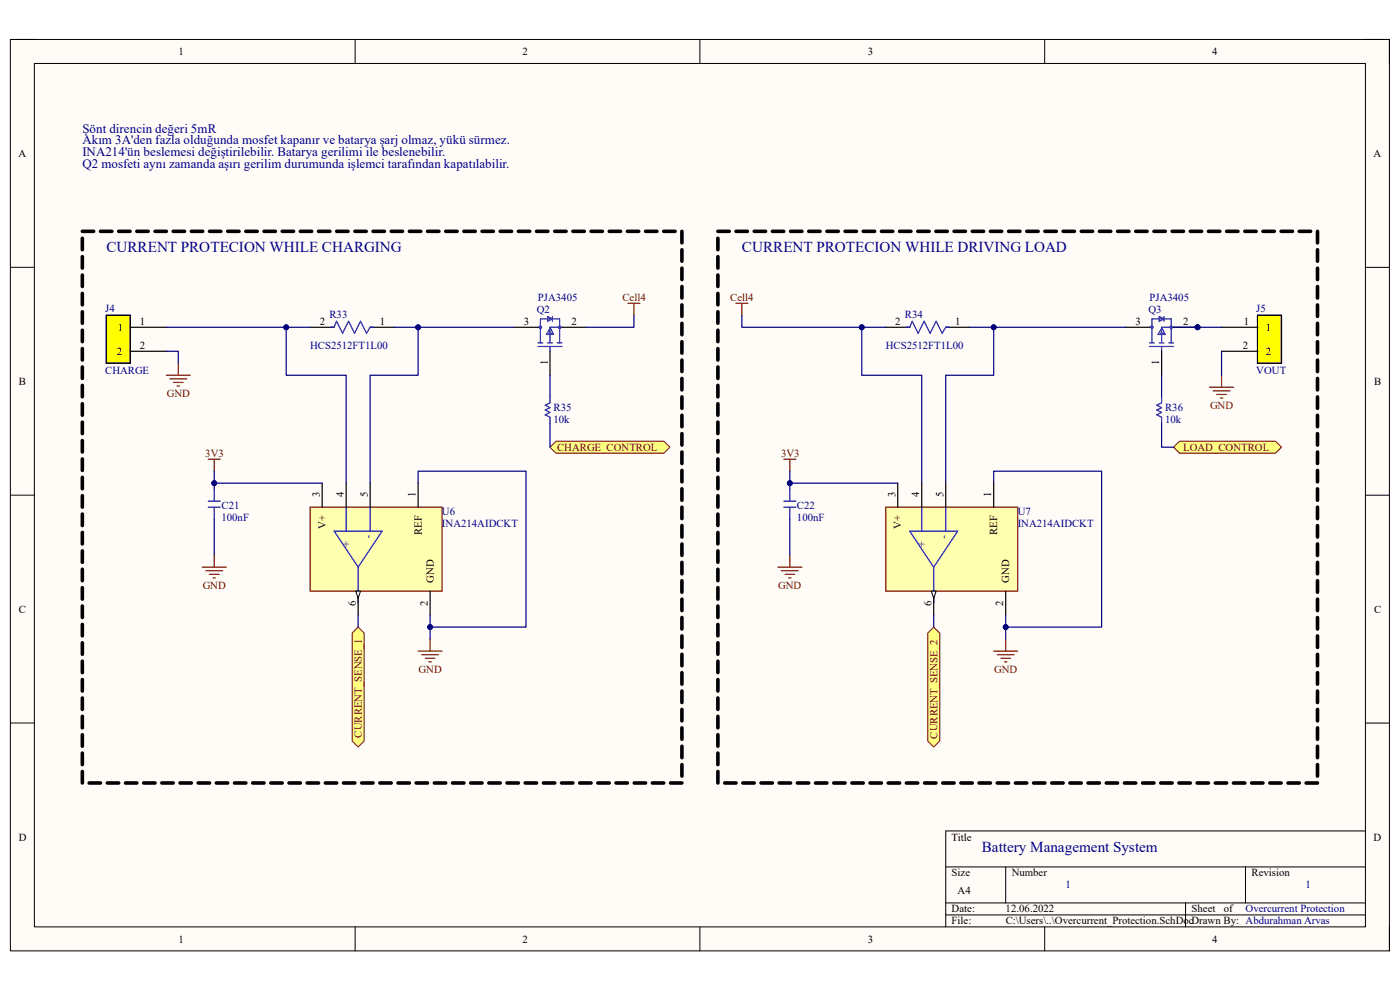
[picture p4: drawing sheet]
<svg xmlns="http://www.w3.org/2000/svg" width="297mm" height="210mm" viewBox="0 0 297 210" stroke-linecap="round" stroke-linejoin="round" font-family="sans-serif">
<path d="M2.2 8.4h292.6v193.3h-292.6z" fill-rule="evenodd" fill="#fffcf8"/>
<path d="M2.2 8.4h292.6v193.3h-292.6z" fill="none" stroke="#000" stroke-width=".21"/>
<path d="M7.3 13.5h282.4v183.1h-282.4z" fill-rule="evenodd" fill="#fffcf8"/>
<g fill="none" stroke="#000" stroke-width=".21">
<path d="M2.2 8.4h5.1M7.3 13.5h282.4v183.1h-282.4zM75.3 8.4v5.1M148.5 8.4v5.1M221.6 8.4v5.1M289.7 8.4h5.1v5.1M2.2 56.7h5.1M289.7 56.7h5.1M2.2 105h5.1M289.7 105.1h5.1M2.2 153.4h5.1M289.7 153.4h5.1"/>
<path d="M289.7 176.3h-89.1v20.3M75.3 196.6v5.1M148.5 196.6v5.1M200.6 183.9h89.1M200.6 191.5h89.1M200.6 194.1h89.1M213.4 183.9v7.6M221.6 196.6v5.1M251.5 191.5v5.1M264.2 183.9v7.6M294.8 196.6v5.1"/>
</g>
<path d="M65.8 69.4h5.1M78.5 69.4h5.1" fill="none" stroke="#000" stroke-width=".25"/>
<path d="M70.1 69.4h.8l.5-1.2 1.3 2.5 1.2-2.5 1.3 2.5 1.3-2.5 1.3 2.5 .7-1.3h.8" fill="none" stroke="#00f" stroke-width=".25"/>
<path d="M22.6 66.9h5v10.2h-5z" fill-rule="evenodd" fill="#ff0"/>
<g fill="none" stroke="#00f" stroke-width=".25">
<path d="M22.6 66.9h5v10.2h-5zM114.1 73.5h5.1M114.1 72.7h1.1M114.1 69.4h.5M114.6 72.7v-5.1h4.1v5.1M116.2 72.7h1M116.2 67.1l1 .5-1 .6zM116.4 70.7h.8M116.7 69.4v3.1M116.7 73.5v1M116.7 69.4l.7 1.6h-1.5l.8-1.3M116.7 69.4h2.5"/>
<path d="M117.2 67.1v1.1M118.2 72.7h1M192.2 69.4h.8l.5-1.2 1.3 2.5 1.3-2.5 1.2 2.5 1.3-2.5 1.3 2.5 .7-1.3h.8"/>
<circle cx="114.6" cy="69.4" r=".25"/>
<circle cx="118.7" cy="69.4" r=".25"/>
</g>
<path d="M22.6 66.9h5v10.2h-5zM27.6 69.4h7.7M27.6 74.5h7.7M109.1 69.4h5M116.7 74.5v5.1M119.2 69.4h5.1M187.9 69.4h5.1M200.6 69.4h5.1" fill="none" stroke="#000" stroke-width=".25"/>
<circle cx="254.1" cy="69.4" r=".51" fill="#000080"/>
<circle cx="254.1" cy="69.4" r=".51" fill="none" stroke="#000080" stroke-width=".21"/>
<g fill="none" stroke="#00f" stroke-width=".25">
<path d="M243.9 73.5h5.1M243.9 72.7h1M243.9 69.4h.5M244.4 72.7v-5.1h4.1v5.1M245.9 72.7h1M245.9 67.1l1 .5-1 .6zM246.2 70.7h.7M246.4 69.4v3.1M246.4 73.5v1M246.4 69.4l.8 1.6h-1.5l.7-1.3M246.4 69.4h2.6M246.9 67.1v1.1"/>
<path d="M248 72.7h1"/>
<circle cx="244.4" cy="69.4" r=".25"/>
<circle cx="248.5" cy="69.4" r=".25"/>
</g>
<path d="M246.4 74.5v5.1M249 69.4h5.1" fill="none" stroke="#000" stroke-width=".25"/>
<circle cx="254.1" cy="69.4" r=".51" fill="#000080"/>
<circle cx="254.1" cy="69.4" r=".51" fill="none" stroke="#000080" stroke-width=".21"/>
<path d="M238.8 69.4h5.1" fill="none" stroke="#000" stroke-width=".25"/>
<path d="M116.7 84.2v1.3l-1 .5 1 .5-1 .5 1 .5-1 .5 1 .5v1.3M246.4 84.2v1.3l-1 .5 1 .5-1 .5 1 .5-1 .5 1 .5v1.3" fill="none" stroke="#00f" stroke-width=".25"/>
<path d="M133.2 64.3h2.6M134.5 64.3v2.6M156.1 64.3h2.6M157.4 64.3v2.6" fill="none" stroke="#800000" stroke-width=".25"/>
<path d="M266.8 66.9h5.1v10.2h-5.1z" fill-rule="evenodd" fill="#ff0"/>
<path d="M266.8 66.9h5.1v10.2h-5.1z" fill="none" stroke="#00f" stroke-width=".25"/>
<path d="M259.2 69.4h7.6M259.2 74.5h7.6M266.8 66.9h5.1v10.2h-5.1z" fill="none" stroke="#000" stroke-width=".25"/>
<path d="M35.3 79.6h5.1M37.8 77.1v2.5M259.2 79.6v2.5M36 80.4h3.6M36.8 81.1h2M37.6 81.9h.5M256.6 82.1h5.1M257.4 82.9h3.5M258.1 83.7h2.1M258.9 84.4h.5" fill="none" stroke="#800000" stroke-width=".25"/>
<path d="M76 133l1.3 1.3v22.9l-1.3 1.3-1.3-1.3v-22.9z" fill-rule="evenodd" fill="#ffff80"/>
<path d="M76 133l1.3 1.3v22.9l-1.3 1.3-1.3-1.3v-22.9z" fill="none" stroke="#800000" stroke-width=".21"/>
<path d="M116.7 94.9l1.3-1.3h22.9l1.2 1.3-1.2 1.2h-22.9z" fill-rule="evenodd" fill="#ffff80"/>
<path d="M116.7 94.9l1.3-1.3h22.9l1.2 1.3-1.2 1.2h-22.9z" fill="none" stroke="#800000" stroke-width=".21"/>
<path d="M249 94.9l1.2-1.3h20.4l1.3 1.3-1.3 1.2h-20.4z" fill-rule="evenodd" fill="#ffff80"/>
<path d="M249 94.9l1.2-1.3h20.4l1.3 1.3-1.3 1.2h-20.4z" fill="none" stroke="#800000" stroke-width=".21"/>
<path d="M65.8 107.6h28v17.8h-28z" fill-rule="evenodd" fill="#ffffb0"/>
<path d="M65.8 107.6h28v17.8h-28z" fill="none" stroke="#800000" stroke-width=".25"/>
<path d="M70.9 112.7h10.2l-5.1 7.6zM73.4 107.6v5.1M78.5 107.6v5.1M76 120.3v7.6" fill="none" stroke="#00f" stroke-width=".25"/>
<path d="M73.4 102.5v5.1M78.5 102.5v5.1M76 125.4v5.1" fill="none" stroke="#000" stroke-width=".25"/>
<path d="M75.5 125.4h1l-.5 1.5z" fill="#f8fcff"/>
<path d="M75.5 125.4h1l-.5 1.5z" fill="none" stroke="#000" stroke-width=".21"/>
<path d="M68.3 102.5v5.1M88.7 102.5v5.1M91.2 125.4v5.1" fill="none" stroke="#000" stroke-width=".25"/>
<path d="M187.9 107.6h28v17.8h-28z" fill-rule="evenodd" fill="#ffffb0"/>
<path d="M187.9 107.6h28v17.8h-28z" fill="none" stroke="#800000" stroke-width=".25"/>
<path d="M193 112.7h10.2l-5.1 7.6zM195.5 107.6v5.1M200.6 107.6v5.1M198.1 120.3v7.6" fill="none" stroke="#00f" stroke-width=".25"/>
<path d="M195.5 102.5v5.1M200.6 102.5v5.1M198.1 125.4v5.1" fill="none" stroke="#000" stroke-width=".25"/>
<path d="M197.6 125.4h1l-.5 1.5z" fill="#f8fcff"/>
<path d="M197.6 125.4h1l-.5 1.5z" fill="none" stroke="#000" stroke-width=".21"/>
<path d="M190.5 102.5v5.1M210.8 102.5v5.1M213.4 125.4v5.1" fill="none" stroke="#000" stroke-width=".25"/>
<g fill="none" stroke="#800000" stroke-width=".25">
<path d="M44.2 97.4h2.5M45.5 97.4v2.6M166.3 97.4h2.5M167.6 97.4v2.6M45.5 117.8v2.5M167.6 117.8v2.5M42.9 120.3h5.1M43.7 121.1h3.5M44.4 121.8h2.1M45.2 122.6h.5M88.7 138.1h5.1M89.5 138.9h3.5"/>
<path d="M90.2 139.6h2.1M91.2 135.6v2.5M165 120.3h5.1M165.8 121.1h3.5M166.5 121.8h2.1M167.3 122.6h.5M210.8 138.1h5.1M211.6 138.9h3.5M212.3 139.6h2.1M213.4 135.6v2.5M91 140.4h.5M213.1 140.4h.5"/>
</g>
<path d="M44.2 107.6h2.5M44.2 106.3h2.5M45.5 103.8v2.5M45.5 107.6v2.5M166.3 107.6h2.5M166.3 106.3h2.5M167.6 103.8v2.5M167.6 107.6v2.5" fill="none" stroke="#00f" stroke-width=".25"/>
<path d="M198.1 133l1.3 1.3v22.9l-1.3 1.3-1.3-1.3v-22.9z" fill-rule="evenodd" fill="#ffff80"/>
<path d="M198.1 133l1.3 1.3v22.9l-1.3 1.3-1.3-1.3v-22.9z" fill="none" stroke="#800000" stroke-width=".21"/>
<g fill="none" stroke="#000" stroke-width=".76">
<path d="M17.5 50.5v2.5M17.5 54.4v2.5M17.5 58.3v2.5M17.5 49.1h2.4M21.3 49.1h2.4M25.2 49.1h2.4M29 49.1h2.4M32.9 49.1h2.4M36.7 49.1h2.4M40.6 49.1h2.4M44.4 49.1h2.5M48.3 49.1h2.4"/>
<path d="M52.2 49.1h2.4M56 49.1h2.4M59.9 49.1h2.4M63.7 49.1h2.4M67.6 49.1h2.4M71.4 49.1h2.4M75.3 49.1h2.4M79.1 49.1h2.4M83 49.1h2.4M86.8 49.1h2.5M90.7 49.1h2.4M94.6 49.1h2.4"/>
<path d="M98.4 49.1h2.4M102.3 49.1h2.4M106.1 49.1h2.4M110 49.1h2.4M113.8 49.1h2.4M117.7 49.1h2.4M121.5 49.1h2.4M125.4 49.1h2.4M129.2 49.1h2.5M133.1 49.1h2.4M137 49.1h2.4M140.8 49.1h2.4"/>
<path d="M144.7 49.1v2.4M144.7 53v2.4M144.7 56.9v2.4M152.3 49.1h2.4M152.3 50.5v2.5M152.3 54.4v2.5M152.3 58.3v2.5M156.2 49.1h2.4M160 49.1h2.4M163.9 49.1h2.4M167.7 49.1h2.4M171.6 49.1h2.4"/>
<path d="M175.4 49.1h2.4M179.3 49.1h2.4M183.1 49.1h2.4M187 49.1h2.4M190.8 49.1h2.5M194.7 49.1h2.4M198.6 49.1h2.4M202.4 49.1h2.4M206.3 49.1h2.4M210.1 49.1h2.4M214 49.1h2.4M217.8 49.1h2.4"/>
<path d="M221.7 49.1h2.4M225.5 49.1h2.4M229.4 49.1h2.4M233.2 49.1h2.5M237.1 49.1h2.4M241 49.1h2.4M244.8 49.1h2.4M248.7 49.1h2.4M252.5 49.1h2.4M256.4 49.1h2.4M260.2 49.1h2.4M264.1 49.1h2.4"/>
<path d="M267.9 49.1h2.5M271.8 49.1h2.4M275.6 49.1h2.5M279.5 49.1v2.4M279.5 53v2.4M279.5 56.9v2.4M17.5 62.2v2.5M17.5 66.1v2.5M17.5 70v2.5M17.5 73.9v2.5M17.5 77.8v2.5M144.7 60.8v2.4"/>
<path d="M144.7 64.7v2.4M144.7 68.6v2.4M144.7 72.5v2.4M144.7 76.4v2.4M152.3 62.2v2.5M152.3 66.1v2.5M152.3 70v2.5M152.3 73.9v2.5M152.3 77.8v2.5M279.5 60.8v2.4M279.5 64.7v2.4M279.5 68.6v2.4"/>
<path d="M279.5 72.5v2.4M279.5 76.4v2.4M17.5 81.7v2.5M17.5 85.6v2.5M17.5 89.5v2.5M17.5 93.5v2.4M17.5 97.4v2.4M144.7 80.3v2.4M144.7 84.2v2.4M144.7 88.1v2.4M144.7 92v2.4M144.7 95.9v2.4"/>
<path d="M144.7 99.8v2.4M152.3 81.7v2.5M152.3 85.6v2.5M152.3 89.5v2.5M152.3 93.5v2.4M152.3 97.4v2.4M279.5 80.3v2.4M279.5 84.2v2.4M279.5 88.1v2.4M279.5 92v2.4M279.5 95.9v2.4M279.5 99.8v2.4"/>
<path d="M17.5 101.3v2.4M17.5 105.2v2.4M17.5 109.1v2.4M17.5 113v2.4M17.5 116.9v2.4M144.7 103.7v2.4M144.7 107.6v2.4M144.7 111.5v2.4M144.7 115.4v2.4M144.7 119.3v2.4M152.3 101.3v2.4M152.3 105.2v2.4"/>
<path d="M152.3 109.1v2.4M152.3 113v2.4M152.3 116.9v2.4M279.5 103.7v2.4M279.5 107.6v2.4M279.5 111.5v2.4M279.5 115.4v2.4M279.5 119.3v2.4M17.5 120.8v2.4M17.5 124.7v2.4M17.5 128.6v2.4M17.5 132.5v2.4"/>
<path d="M17.5 136.4v2.4M144.7 123.2v2.4M144.7 127.1v2.4M144.7 131v2.4M144.7 134.9v2.4M144.7 138.8v2.4M152.3 120.8v2.4M152.3 124.7v2.4M152.3 128.6v2.4M152.3 132.5v2.4M152.3 136.4v2.4M279.5 123.2v2.4"/>
<path d="M279.5 127.1v2.4M279.5 131v2.4M279.5 134.9v2.4M279.5 138.8v2.4M17.5 140.3v2.4M17.5 144.2v2.4M17.5 148.1v2.4M17.5 152v2.4M17.5 155.9v2.4M17.5 159.8v2.4M144.7 142.7v2.4M144.7 146.6v2.4"/>
<path d="M144.7 150.5v2.4M144.7 154.4v2.4M144.7 158.3v2.4M152.3 140.3v2.4M152.3 144.2v2.4M152.3 148.1v2.4M152.3 152v2.4M152.3 155.9v2.4M152.3 159.8v2.4M279.5 142.7v2.4M279.5 146.6v2.4M279.5 150.5v2.4"/>
<path d="M279.5 154.4v2.4M279.5 158.3v2.4M17.5 163.7v2.4M18.9 166.1h2.4M22.8 166.1h2.4M26.6 166.1h2.4M30.5 166.1h2.4M34.3 166.1h2.4M38.2 166.1h2.4M42 166.1h2.4M45.9 166.1h2.4M49.7 166.1h2.5"/>
<path d="M53.6 166.1h2.4M57.5 166.1h2.4M61.3 166.1h2.4M65.2 166.1h2.4M69 166.1h2.4M72.9 166.1h2.4M76.7 166.1h2.4M80.6 166.1h2.4M84.4 166.1h2.4M88.3 166.1h2.4M92.1 166.1h2.5M96 166.1h2.4"/>
<path d="M99.9 166.1h2.4M103.7 166.1h2.4M107.6 166.1h2.4M111.4 166.1h2.4M115.3 166.1h2.4M119.1 166.1h2.4M123 166.1h2.4M126.8 166.1h2.4M130.7 166.1h2.4M134.6 166.1h2.4M138.4 166.1h2.4M142.3 166.1h2.4"/>
<path d="M144.7 162.2v2.4M152.3 163.7v2.4M153.7 166.1h2.5M157.6 166.1h2.4M161.5 166.1h2.4M165.3 166.1h2.4M169.2 166.1h2.4M173 166.1h2.4M176.9 166.1h2.4M180.7 166.1h2.4M184.6 166.1h2.4M188.4 166.1h2.4"/>
<path d="M192.3 166.1h2.4M196.2 166.1h2.4M200 166.1h2.4M203.9 166.1h2.4M207.7 166.1h2.4M211.6 166.1h2.4M215.4 166.1h2.4M219.3 166.1h2.4M223.1 166.1h2.4M227 166.1h2.4M230.8 166.1h2.4M234.7 166.1h2.4"/>
<path d="M238.5 166.1h2.5M242.4 166.1h2.4M246.3 166.1h2.4M250.1 166.1h2.4M254 166.1h2.4M257.8 166.1h2.4M261.7 166.1h2.4M265.5 166.1h2.4M269.4 166.1h2.4M273.2 166.1h2.4M277.1 166.1h2.4M279.5 162.2v2.4"/>
</g>
<path d="M116.7 79.6v4.6M134.5 66.9v2.5h-10.2M246.4 79.6v4.6M249 69.4h10.2" fill="none" stroke="#000080" stroke-width=".25"/>
<circle cx="254.1" cy="69.4" r=".51" fill="#000080"/>
<circle cx="254.1" cy="69.4" r=".51" fill="none" stroke="#000080" stroke-width=".21"/>
<path d="M35.3 74.5h2.5v2.6M157.4 66.9v2.5h30.5M259.2 74.5v5.1" fill="none" stroke="#000080" stroke-width=".25"/>
<circle cx="182.8" cy="69.4" r=".51" fill="#000080"/>
<circle cx="182.8" cy="69.4" r=".51" fill="none" stroke="#000080" stroke-width=".21"/>
<path d="M35.3 69.4h30.5M246.4 89.8v5.1h2.6" fill="none" stroke="#000080" stroke-width=".25"/>
<circle cx="60.7" cy="69.4" r=".51" fill="#000080"/>
<circle cx="60.7" cy="69.4" r=".51" fill="none" stroke="#000080" stroke-width=".21"/>
<path d="M205.7 69.4h33.1" fill="none" stroke="#000080" stroke-width=".25"/>
<circle cx="210.8" cy="69.4" r=".51" fill="#000080"/>
<circle cx="210.8" cy="69.4" r=".51" fill="none" stroke="#000080" stroke-width=".21"/>
<path d="M83.6 69.4h25.5" fill="none" stroke="#000080" stroke-width=".25"/>
<circle cx="88.7" cy="69.4" r=".51" fill="#000080"/>
<circle cx="88.7" cy="69.4" r=".51" fill="none" stroke="#000080" stroke-width=".21"/>
<path d="M60.7 69.4v10.2h12.7v22.9" fill="none" stroke="#000080" stroke-width=".25"/>
<circle cx="60.7" cy="69.4" r=".51" fill="#000080"/>
<circle cx="60.7" cy="69.4" r=".51" fill="none" stroke="#000080" stroke-width=".21"/>
<path d="M88.7 69.4v10.2h-10.2v22.9" fill="none" stroke="#000080" stroke-width=".25"/>
<circle cx="88.7" cy="69.4" r=".51" fill="#000080"/>
<circle cx="88.7" cy="69.4" r=".51" fill="none" stroke="#000080" stroke-width=".21"/>
<path d="M182.8 69.4v10.2h12.7v22.9" fill="none" stroke="#000080" stroke-width=".25"/>
<circle cx="182.8" cy="69.4" r=".51" fill="#000080"/>
<circle cx="182.8" cy="69.4" r=".51" fill="none" stroke="#000080" stroke-width=".21"/>
<path d="M210.8 69.4v10.2h-10.2v22.9" fill="none" stroke="#000080" stroke-width=".25"/>
<circle cx="210.8" cy="69.4" r=".51" fill="#000080"/>
<circle cx="210.8" cy="69.4" r=".51" fill="none" stroke="#000080" stroke-width=".21"/>
<path d="M45.5 100v2.5h22.8" fill="none" stroke="#000080" stroke-width=".25"/>
<circle cx="45.4" cy="102.5" r=".51" fill="#000080"/>
<circle cx="45.4" cy="102.5" r=".51" fill="none" stroke="#000080" stroke-width=".21"/>
<path d="M45.5 102.5v1.3" fill="none" stroke="#000080" stroke-width=".25"/>
<circle cx="45.4" cy="102.5" r=".51" fill="#000080"/>
<circle cx="45.4" cy="102.5" r=".51" fill="none" stroke="#000080" stroke-width=".21"/>
<path d="M45.5 110.1v7.7M91.2 130.5v5.1" fill="none" stroke="#000080" stroke-width=".25"/>
<circle cx="91.2" cy="133" r=".51" fill="#000080"/>
<circle cx="91.2" cy="133" r=".51" fill="none" stroke="#000080" stroke-width=".21"/>
<path d="M88.7 102.5v-2.5h22.9v33h-20.4" fill="none" stroke="#000080" stroke-width=".25"/>
<circle cx="91.2" cy="133" r=".51" fill="#000080"/>
<circle cx="91.2" cy="133" r=".51" fill="none" stroke="#000080" stroke-width=".21"/>
<path d="M167.6 100v2.5h22.9" fill="none" stroke="#000080" stroke-width=".25"/>
<circle cx="167.6" cy="102.5" r=".51" fill="#000080"/>
<circle cx="167.6" cy="102.5" r=".51" fill="none" stroke="#000080" stroke-width=".21"/>
<path d="M167.6 102.5v1.3" fill="none" stroke="#000080" stroke-width=".25"/>
<circle cx="167.6" cy="102.5" r=".51" fill="#000080"/>
<circle cx="167.6" cy="102.5" r=".51" fill="none" stroke="#000080" stroke-width=".21"/>
<path d="M167.6 110.1v7.7M213.4 130.5v5.1" fill="none" stroke="#000080" stroke-width=".25"/>
<circle cx="213.4" cy="133" r=".51" fill="#000080"/>
<circle cx="213.4" cy="133" r=".51" fill="none" stroke="#000080" stroke-width=".21"/>
<path d="M210.8 102.5v-2.5h22.9v33h-20.3" fill="none" stroke="#000080" stroke-width=".25"/>
<circle cx="213.4" cy="133" r=".51" fill="#000080"/>
<circle cx="213.4" cy="133" r=".51" fill="none" stroke="#000080" stroke-width=".21"/>
<path d="M116.7 89.8v5.1M76 130.5v2.5M198.1 130.5v2.5" fill="none" stroke="#000080" stroke-width=".25"/>
<g font-size="3.2" fill="#000080">
<text x="22.6" y="53.5">CURRENT PROTECION WHILE CHARGING</text>
<text x="157.4" y="53.5">CURRENT PROTECION WHILE DRIVING LOAD</text>
<text x="208.3" y="180.6">Battery Management System</text>
</g>
<g font-size="2.8" fill="#000080">
<text x="17.5" y="28.1">Şönt direncin değeri 5mR</text>
<text x="17.5" y="30.6">Akım 3A'den fazla olduğunda mosfet kapanır ve batarya şarj olmaz, yükü sürmez.</text>
<text x="17.5" y="33.2">INA214'ün beslemesi değiştirilebilir. Batarya gerilimi ile beslenebilir.</text>
<text x="17.5" y="35.7">Q2 mosfeti aynı zamanda aşırı gerilim durumunda işlemci tarafından kapatılabilir.</text>
</g>
<g font-size="2.3">
<text x="37.9" y="11.7">1</text>
<text x="110.9" y="11.7">2</text>
<text x="184.1" y="11.7">3</text>
<text x="257.1" y="11.7">4</text>
<text x="3.9" y="33.3">A</text>
<text x="291.4" y="33.3">A</text>
<text x="25" y="70.2">1</text>
<text x="29.7" y="68.9">1</text>
<text x="67.8" y="68.9">2</text>
<text x="80.6" y="68.9">1</text>
<text x="111.1" y="68.9">3</text>
<text x="121.2" y="68.9">2</text>
<text x="189.9" y="68.9">2</text>
<text x="202.6" y="68.9">1</text>
<text x="240.9" y="68.9">3</text>
<text x="251" y="68.9">2</text>
<text x="263.9" y="68.9">1</text>
<text x="268.6" y="70.2">1</text>
<text x="24.8" y="75.3">2</text>
<text x="29.7" y="74">2</text>
<text x="116.2" y="77.4" transform="rotate(-90 116.2 77.4)">1</text>
<text x="245.9" y="77.4" transform="rotate(-90 245.9 77.4)">1</text>
<text x="263.7" y="74">2</text>
<text x="268.6" y="75.3">2</text>
<text x="4" y="81.6">B</text>
<text x="291.5" y="81.6">B</text>
<text x="67.9" y="105.5" transform="rotate(-90 67.9 105.5)">3</text>
<text x="72.9" y="105.5" transform="rotate(-90 72.9 105.5)">4</text>
<text x="78" y="105.5" transform="rotate(-90 78 105.5)">5</text>
<text x="88.2" y="105.5" transform="rotate(-90 88.2 105.5)">1</text>
<text x="189.9" y="105.5" transform="rotate(-90 189.9 105.5)">3</text>
<text x="195" y="105.5" transform="rotate(-90 195 105.5)">4</text>
<text x="200.2" y="105.5" transform="rotate(-90 200.2 105.5)">5</text>
<text x="210.3" y="105.5" transform="rotate(-90 210.3 105.5)">1</text>
<text x="69.1" y="112.3" transform="rotate(-90 69.1 112.3)">V+</text>
<text x="89.5" y="113.5" transform="rotate(-90 89.5 113.5)">REF</text>
<text x="191.2" y="112.3" transform="rotate(-90 191.2 112.3)">V+</text>
<text x="211.6" y="113.5" transform="rotate(-90 211.6 113.5)">REF</text>
<text x="92" y="123.6" transform="rotate(-90 92 123.6)">GND</text>
<text x="214.1" y="123.6" transform="rotate(-90 214.1 123.6)">GND</text>
<text x="4" y="130">C</text>
<text x="75.5" y="128.5" transform="rotate(-90 75.5 128.5)">6</text>
<text x="90.8" y="128.5" transform="rotate(-90 90.8 128.5)">2</text>
<text x="197.6" y="128.5" transform="rotate(-90 197.6 128.5)">6</text>
<text x="212.9" y="128.5" transform="rotate(-90 212.9 128.5)">2</text>
<text x="291.5" y="130">C</text>
<text x="4" y="178.3">D</text>
<text x="201.9" y="178.3">Title</text>
<text x="291.4" y="178.3">D</text>
<text x="201.9" y="185.9">Size</text>
<text x="214.6" y="185.9">Number</text>
<text x="265.5" y="185.9">Revision</text>
<text x="203.2" y="189.7">A4</text>
<text x="201.9" y="193.5">Date:</text>
<text x="201.9" y="196.1">File:</text>
<text x="213.3" y="193.5">12.06.2022</text>
<text x="213.4" y="196.1">C:\Users\..\Overcurrent_Protection.SchDocDrawn By: Abdurahman Arvas</text>
<text x="252.8" y="193.5">Sheet</text>
<text x="259.6" y="193.5">of</text>
<text x="37.9" y="199.9">1</text>
<text x="110.9" y="199.9">2</text>
<text x="184.1" y="199.9">3</text>
<text x="257.1" y="199.9">4</text>
</g>
<g font-size="2.3" fill="#000080">
<text x="114.1" y="63.8">PJA3405</text>
<text x="243.9" y="63.8">PJA3405</text>
<text x="22.3" y="66.1">J4</text>
<text x="69.9" y="67.4">R33</text>
<text x="113.9" y="66.4">Q2</text>
<text x="192" y="67.4">R34</text>
<text x="243.6" y="66.4">Q3</text>
<text x="266.5" y="66.1">J5</text>
<text x="65.8" y="74">HCS2512FT1L00</text>
<text x="187.9" y="74">HCS2512FT1L00</text>
<text x="22.3" y="79.3">CHARGE</text>
<text x="266.5" y="79.3">VOUT</text>
<text x="117.4" y="87.2">R35</text>
<text x="117.4" y="89.8">10k</text>
<text x="247.2" y="87.2">R36</text>
<text x="247.2" y="89.8">10k</text>
<text x="47" y="108.1">C21</text>
<text x="47" y="110.6">100nF</text>
<text x="77.8" y="113.5" transform="rotate(90 77.8 113.5)">-</text>
<text x="93.8" y="109.3">U6</text>
<text x="93.8" y="111.9">INA214AIDCKT</text>
<text x="169.1" y="108.1">C22</text>
<text x="169.1" y="110.6">100nF</text>
<text x="199.9" y="113.5" transform="rotate(90 199.9 113.5)">-</text>
<text x="215.9" y="109.3">U7</text>
<text x="215.9" y="111.9">INA214AIDCKT</text>
<text x="72.6" y="114.7" transform="rotate(90 72.6 114.7)">+</text>
<text x="194.8" y="114.7" transform="rotate(90 194.8 114.7)">+</text>
<text x="226.1" y="188.5">1</text>
<text x="276.9" y="188.5">1</text>
<text x="264.2" y="193.5">Overcurrent Protection</text>
</g>
<g font-size="2.3" fill="#800000">
<text x="132" y="63.8">Cell4</text>
<text x="154.9" y="63.8">Cell4</text>
<text x="35.4" y="84.2">GND</text>
<text x="256.7" y="86.7">GND</text>
<text x="118.2" y="95.6">CHARGE_CONTROL</text>
<text x="251" y="95.6">LOAD_CONTROL</text>
<text x="43.6" y="96.9">3V3</text>
<text x="165.7" y="96.9">3V3</text>
<text x="43" y="124.9">GND</text>
<text x="165.1" y="124.9">GND</text>
<text x="88.8" y="142.7">GND</text>
<text x="210.9" y="142.7">GND</text>
<text x="76.8" y="156.5" transform="rotate(-90 76.8 156.5)">CURRENT_SENSE_1</text>
<text x="198.9" y="156.7" transform="rotate(-90 198.9 156.7)">CURRENT_SENSE_2</text>
</g>
</svg>
